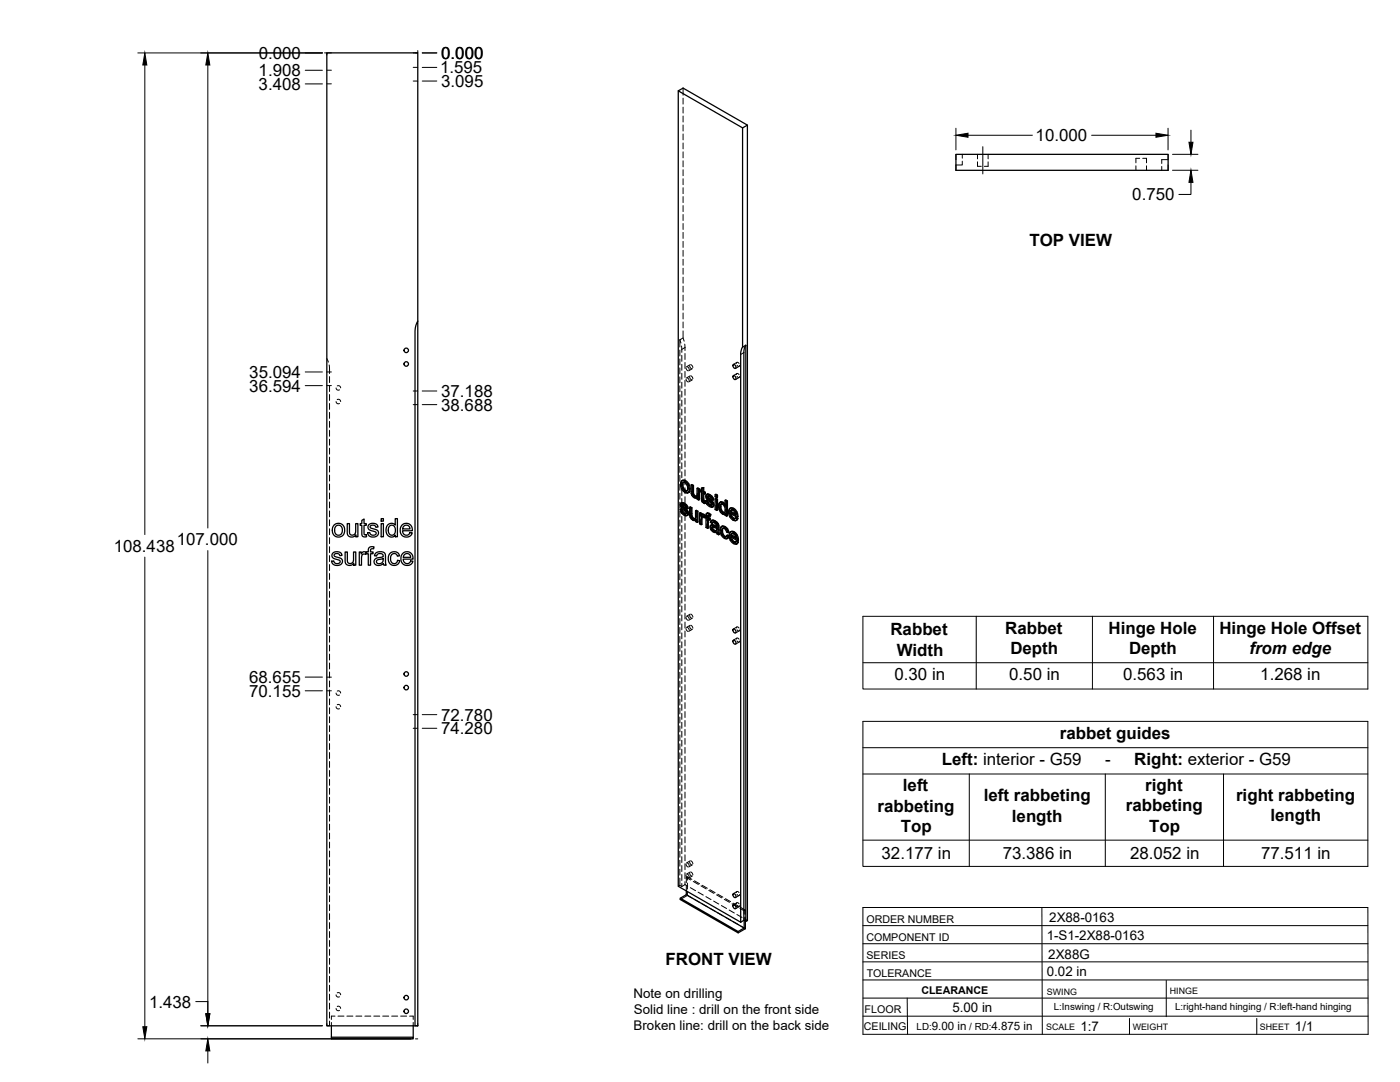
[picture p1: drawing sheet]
<svg xmlns="http://www.w3.org/2000/svg" width="559mm" height="432mm" viewBox="0 0 559 432" stroke-linecap="round" stroke-linejoin="round" font-family="sans-serif">
<!-- layer: Visible -->
<g fill="none" stroke="#000" stroke-width=".51">
<path d="M270.7 36.3l1.9-1.1 25.7 14.7v317.5l-.6 .3M298.3 49.9l-1.9 1.1M381.6 61.6h84.6v6.4h-84.6zM166.8 128.1v281.3h-1.1v-277.2l.4-2.5zM166.8 128.1v-107h-36.3v388.3h35.2M296.4 138.5l-.6 1.3-.2 1.6M296.4 138.5v-87.5l-25.7-14.7v317.4l24.9 14.3M297.7 137.8l-.6 1.3-.2 1.6v226.6l-1.3 .7M297.7 137.8v229.9l-.8-.4M297.7 137.8l-1.3 .7M292.7 149.9a.93 .93 0 0 1 .9 .5 .93 .93 0 0 1-.2 1.1l-.8-.9zM292.7 145.5a.93 .93 0 0 1 .9 .5 .93 .93 0 0 1-.2 1l-.8-.8z"/>
<path d="M295.6 141.5v226.5M272.2 191.8l.9-.2 .6 .2zM272.2 191.8l-.6 1.2 .5 2.2 1.6 1.5h.9l.3-.3M272.3 193.6l.3 1.5M272.6 195.1l.3-.2 .8 .8-.3 .2zM272.8 192.5l-.2 .9M272.9 194.9l-.3-1.5-.3 .2v-.3l.3-.7 .4-.1 .9 .5 .5 1.4-.1 1.4-.4 .2-.5-.1M273.4 192l.9 .9a2.01 2.01 0 0 1 1.1 2.1M273.7 195.7l.5 .2M273.7 191.8l1.3 1.3M274.6 193.3l.5 1.9 .3-.2-.2 1.2M275.1 195.2l-.2 1.2 .3-.2-.6 .5"/>
<path d="M275.8 193.5l.7 .4 .3-.2v3.2M276.5 193.9v3.2l.3-.2 .3 .6M276.5 197.1l.3 .6 .3-.2 .5 .4M276.8 197.7l.4 .4h.9l-.3 .1M276.8 193.7l-.6-.3-.4 .1v3.1l.4 1.2 .7 .7a.97 .97 0 0 0 1.4 .1v.6l.5 .4M277.2 198.1l.6 .1M278.2 194.9l.6 .4 .4-.2v4.3l-.4 .2v-4.3M278.3 198.6l-.2 .2M279.2 195.1l-.6-.4-.4 .2v2.7l-.4 .6M280 195.5l-.5 .1v.6l.5 .3v3.3l.7 .9 .6 .3 .3-.2-.1-.7-.6 .1M280 194.8l.9-.2v1.5M280.6 194.8v1.5l.3-.2 .6 .3"/>
<path d="M280.6 196.3l.6 .3 .3-.2v.6l-.3 .2v-.6M280.6 199.8l.7 .2M280.7 200l.8 .1M280.9 194.6l-.9 .2v1.1l-.5-.3M280.9 197v2.6M281.2 197.2l-.6-.4v2.8l.5 .2M281.6 199.9l.6 .2M282.1 197.3l1.3 .1M282.3 198.3l.6 .5M282.4 198.6l.2 .3a1.16 1.16 0 0 1 1.4 .8l.4 .4M282.4 197.2l-.4 .2M282.5 197.4l.6 .2 .3-.2 .7 .6"/>
<path d="M282.5 199.9l-.6-.2-.3 .2 .5 1.3 .8 .8a1.23 1.23 0 0 0 1.6 .2M282.6 198.9l1.5 1.4 .3-.2 .4 .7M282.6 198v.1M282.7 198.4l-.4-.3 .8 .1 .8 1.2 .6 .2M282.8 197.2l-.9 .3-.2 .8 .4 .9 1.7 1.7v.8M283.1 197.6l.7 .6 .3-.2 .5 .7M283.8 198.2l.5 .7 .3-.2 .3 .8-.4 .1-.2-.7M285.4 199.1l.3-.2 .7 .3-.4 .2zM285.4 197.4l.3-.2 .7 .4-.4 .2zM285.4 199.1v4.2l.6 .4M285.4 197.4v.8l.6 .4M286.4 199.2v4.3l-.4 .2v-4.3"/>
<path d="M286.4 197.6v.8l-.4 .2v-.8M289.4 199.7l.6 .3 .3-.1v5.9l-.3 .2v-6M290.3 199.9l-.6-.4-.3 .2v2.1l-.4-.7M133.5 209.4l1.6-.6 1 .2 .8 .6 .6 1-.1 2.1-1 1.3-1.8 .3-1.4-.8-.5-1.6a2.79 2.79 0 0 1 .8-2.5zM134 210.1l1.1-.5 .6 .1 .7 .6 .2 1.8-.8 1.3-1.1 .2-.8-.7-.3-1.5zM138.6 209h.9v3.7a1.31 1.31 0 0 0 1.7 .7 1.31 1.31 0 0 0 .8-1.6v-2.8h.9v5.2h-.9v-.8a1.86 1.86 0 0 1-2.2 .9 1.86 1.86 0 0 1-1.2-2.1zM144.4 207.7l.9-.6v1.9h.9v.7h-.9v3.3l.3 .4h.6l.1 .8h-1.2l-.6-.6-.1-3.9h-.6v-.7h.6zM147.2 209.5l1-.6h1.3a1.49 1.49 0 0 1 1.4 1.4l-.9 .1a1.17 1.17 0 0 0-1.1-.9 1.17 1.17 0 0 0-1.2 .9l.5 .4 2 .6a1.59 1.59 0 0 1 .7 2 1.59 1.59 0 0 1-1.9 .9l-1.5-.3-.8-1.4 .9-.1 .2 .6 .6 .5 1.5-.2a.82 .82 0 0 0 .1-1.1 .82 .82 0 0 0-1-.3l-1-.3a1.38 1.38 0 0 1-.8-2.2zM152.1 209h.9v5.2h-.9zM152.1 207h.9v1h-.9zM154.7 209.5l1.1-.6a1.86 1.86 0 0 1 2 .7v-2.6h.8v7.2h-.8v-.6a2.16 2.16 0 0 1-2.6 .4 2.16 2.16 0 0 1-1.1-2.4zM155.4 210.1l1.3-.5 1 1v2l-.7 .9h-1.1l-.8-1-.1-1.4z"/>
<path d="M160.4 209.6l1.1-.7h1.4l1 .7 .6 1 .1 1.2h-3.9l.2 1 .8 .7a1.43 1.43 0 0 0 1.9-1l.9 .1-.4 .9-1 .7h-1.6l-1.1-.6-.7-1.7 .2-1.4zM161.2 210l.6-.4 1 .1 .6 .5 .2 .9h-2.9zM271.4 203.3l.6 .2M271.9 200.7l1.3 .1M272 203.5l.4-.2 .2 .9-.3 .1zM272.1 201.7l.1 .3 .3-.2 .3 .4M272.2 202l.3 .4a1.16 1.16 0 0 1 1.4 .8l.4 .3M272.3 200.6l-.5 .2M272.3 204.3l.7 .7h.8M272.4 200.8l.5 .2 .3-.2 .8 .6M272.4 203.3l-.7-.2-.3 .2 .4 1.2 .9 .9a1.24 1.24 0 0 0 1.6 .2M272.5 201.4v.1"/>
<path d="M272.5 202.4l1.4 1.3 .4-.2 .4 .7M272.5 201.8v-.3l-.4 .2 .1-.2 1 .3 .5 1 .7 .3M272.6 204.2l.7 .6M272.7 200.6l-1 .3-.2 .9 .4 .8 1.9 1.8-.2 .7M272.9 201l.8 .6 .3-.2 .5 .7M273 205l.6 .1M273.7 201.6l.5 .7 .3-.2 .2 .8-.3 .2-.2-.8M273.7 205.1h-.1M273.9 203.7l.5 .6 .3-.1 .1 .7M274.4 204.3l.1 .8 .3-.2-.2 .6M274.5 205.1l-.2 .5 .3-.1-.4 .3M275.3 202.4l.6 .4 .3-.2v3.2"/>
<path d="M275.9 202.8v3.2l.3-.2 .3 .6M275.9 206l.3 .6 .3-.2 .5 .4M276.2 206.6l.4 .4h.9l-.3 .2M276.2 202.6l-.6-.3-.3 .1v3.2l.4 1.2 .6 .6a.97 .97 0 0 0 1.4 .1M276.6 207l.6 .2M277.6 203.8l.7 .4 .3-.2v4.3l-.3 .2v-4.3M277.7 207.5v.7l.6 .3M277.7 207.6l-.2 .1M278.6 204l-.7-.4-.3 .2v2.8l-.4 .6M279.2 204.7l.6 .4 .3-.2v.5l.4-.2M279.8 205.1v.6l.7-.5 .4 .1M280 206.4l.2 2.8-.3 .2v-2.2"/>
<path d="M280.1 204.9l-.6-.3-.3 .1v4.3l.7 .4M280.2 205.4l.7-.1 .6 .4M280.3 206.1v.1M280.6 205.4l.6 .5M281.1 206.6l-.9-.5-.2 .3 .3-.2-.1 .8M281.1 206.6l.1-.5v.4l.6 .3v3.7l.6 .4M281.2 200.3l.1 .7M281.3 206.5l-.2 .1M282.2 204.9h.9l.6 .4M282.2 200.1l.3-.2 .3 .8-.3 .2zM282.4 206.6l.7 .4 .4-.2v.6l-.4 .2v-.6M282.5 204.7l-.5 .2"/>
<path d="M282.5 200.9l.7 .6h.8M282.7 207.3v3.4l-.3 .2v-3.8l.7 .5M282.7 205.7v.7M282.8 205.1l.6 .4 .3-.2-.4 .8 .1-.6M282.8 200.7l.7 .7M283.1 204.9l-.6-.2-.5 .3-.2 1.2-.6-.3 .6-.1M283.2 201.5l.6 .2M283.3 206.1a.46 .46 0 0 0-.5-.5 .46 .46 0 0 0-.4 .6v.4l.3-.2 .8 .4M283.9 209.6l.7-.2 1.4 .5M283.9 201.7h-.1M284.1 210.7l.2 .6 .3-.2 .6 .5M284.1 200.3l.4 .6 .3-.1 .2 .7"/>
<path d="M284.2 210.4l-.1 .3 .3-.2 .2 .6M284.2 209.4l-.5 .2M284.3 211.3l.5 .5h1M284.3 210.3l-.1 .1M284.4 207.8l.8 .3 .3-.2 .8 .6M284.4 210.3l.8 .3a.67 .67 0 0 1 .9 .3 .67 .67 0 0 1-.2 .8M284.4 210.3l-.2 .1M284.4 210.3v.2M284.5 200.9l.2 .8 .3-.2-.2 .6M284.6 208.4l-.5 .5 .6-.5 1.2 1a.48 .48 0 0 1 0 .8 .48 .48 0 0 1-.7-.3l-.9-.3M284.6 209.4l-1.1 .4v1l.7 1.1 1 .6a.63 .63 0 0 1 .7 0 .63 .63 0 0 1 .3 .5l.6 .4M284.7 201.7l-.2 .5 .3-.1-.5 .3"/>
<path d="M284.7 207.6l-.8 .2M284.8 211.8h1.1M285.2 208.1l.8 .6 .3-.2 .4 .5M285.5 207.9l-.8-.3-.9 .3-.3 .5 .6 .5M285.9 211.7l-.4 .3M286 208.7l.4 .5 .3-.2 .2 .7M286.4 209.2l.2 .6 .3-.1 .1 2.9M286.6 209.8l.1 3 .3-.2 .2 .6-.4 .2-.1-.6M287.4 202.4l.3 1.4M287.5 200.4h1.2l.6 .6M287.7 201.3h.7l.7 .8 .3 1.1-.2 1.4M287.7 201.3l-.3 1.1 .4-.2 .3 1.4"/>
<path d="M287.7 203.8l.4-.2 .7 .8-.5 .1zM287.8 201.2l-.1 .1M287.8 200.3l-.5 .2M288 201.2l-.2 1M288.1 212l.3 1.4 .3-.2 .7 .8M288.2 210.1l.9 .2 .3-.2 1 1M288.4 213.4l.7 .8h.8M288.4 200.6l.6 .5h.4M288.4 204.6h.8M288.5 209.9l-.6 .3M288.6 210.8l-.2 1M288.7 200.4l-.9-.1-.7 .4-.3 .8 .1 1.4 1.1 1.9 .9 .5 .5-.2v.6l.6 .3"/>
<path d="M288.8 204.4l.4 .1M289.1 210.3l.9 .8a.88 .88 0 0 1 .7 .5 .88 .88 0 0 1-.1 1l-.5-1.3M289.4 210.1l-.9-.2-.7 .4-.4 .9 .1 1.1 .9 2 1 .7h.7M289.4 205.1l-.2 .2M290 213.7l.7 .4M290.6 212.6l-.6-.3-.6-1.2-.9-.3-.3 .4-.1 .8 .3-.2 .3 1.4M290.7 214.1l.3-.1-.2 .5-.7 .5zM291 214l-.6-.5-.7 .8-.6-.1M291.3 202.9h.9a1.88 1.88 0 0 1 1.9 1.3M291.5 212.3h.9a1.88 1.88 0 0 1 1.9 1.2M291.5 204.3l2.1 1.2-.5-1.4-.9-.6-.6 .3-.1 .5 .3-.2 1.7 1M291.7 213.6l2.1 1.2-.6-1.4-.8-.5-.6 .2-.1 .5 .3-.1 1.7 .9"/>
<path d="M291.8 206.1l.8 .9 .8-.1M291.8 205.1l.3 .9M292 203.5l-.2 .6M292 214.4l.3 .9M292 215.5l.8 .8h.8M292.2 212.9l-.2 .6M292.5 203.1l1 .9a1.89 1.89 0 0 1 1 2.1M292.6 207l.6 .1M292.7 212.4l1.1 1a1.96 1.96 0 0 1 .9 2M292.8 216.3l.5 .2M292.9 202.9l-.9-.3-1 .6-.2 1.1 .2 1.4 .7 1.1 1.2 .9h.9l.7-.8M293.1 212.2l-1-.2-.9 .7-.2 1.3 .3 1.2 .7 1.1 1.2 .8h.7l.8-.8"/>
<path d="M293.3 207l-.1 .1M293.5 216.4l-.2 .1M293.6 206.7l.6 .4M293.8 204.3l.4 1.9 .3-.1-.3 .1M293.8 216l.6 .5M293.9 213.7l.5 1.9 .3-.2-.3 .2M294.2 206.4l-2.8-1.5 .4 1.2 .3-.1 .8 .8M294.4 215.8l-2.8-1.6 .4 1.3 .3-.2 .8 .9M294.5 206.9l-.7 .8M294.5 206.9l-.6-.4-.7 .6M294.7 216.3l-.7 .8M294.7 216.3l-.6-.5-.8 .7"/>
<path d="M132.9 220.6l1.3-.4a1.81 1.81 0 0 1 2.3 1.4l-.9 .2a1.21 1.21 0 0 0-1.1-.9 1.21 1.21 0 0 0-1.2 .8l.3 .4 2.3 .7a1.6 1.6 0 0 1 .6 2 1.6 1.6 0 0 1-1.9 .9l-1.7-.5-.6-1.2 .9-.2 .3 .8 .6 .3 1.3-.2a.81 .81 0 0 0 .3-1.1 .81 .81 0 0 0-1.1-.3l-1-.3a1.36 1.36 0 0 1-1.1-1 1.36 1.36 0 0 1 .4-1.4zM137.8 220.3h.8l.1 3.8a1.32 1.32 0 0 0 1.7 .7 1.32 1.32 0 0 0 .7-1.7v-2.8h.9v5.3h-.8v-.8a1.86 1.86 0 0 1-2.2 .8 1.86 1.86 0 0 1-1.2-2.1zM143.4 220.3h.8v.8a1.27 1.27 0 0 1 2-.7l.8-.1v-1.1a1.55 1.55 0 0 1 2.3-1l-.2 .8a.81 .81 0 0 0-.8 0 .81 .81 0 0 0-.4 .8v.5h1v.7h-1v4.6h-.9v-4.6h-.8v-.4l-.3 .7-.8-.2-.6 .5-.2 4h-.9zM149.8 220.9l1.7-.7 1.3 .1 .7 .4 .6 4.9h-.9l-.2-.7-1.2 .7h-1.2l-.8-.4-.4-.7a1.74 1.74 0 0 1 2-2l.6-.1a.8 .8 0 0 0 .9-.8 .8 .8 0 0 0-1.1-.7l-1 .2-.5 .8-.8-.1zM150.5 223.6l2.5-.7a1.59 1.59 0 0 1-.7 1.8 1.59 1.59 0 0 1-1.9-.1zM155.7 220.8l1-.6 1.6 .1 .8 .6 .4 .9-.9 .2a1.47 1.47 0 0 0-2-.9 1.47 1.47 0 0 0-.7 2l.2 1 .6 .7h1.2l.8-1.2 .9 .1-.4 1.1a2.47 2.47 0 0 1-3.3 .4 2.47 2.47 0 0 1-.9-3.1zM160.7 220.9l1.4-.7 1.8 .4a2.83 2.83 0 0 1 1 2.5h-4l.3 1 .8 .8a1.46 1.46 0 0 0 1.9-1l.9 .1-.5 1-1 .6h-1.5l-1.1-.6-.7-1.8 .1-1.1zM161.4 221.3l.7-.3h1l.6 .5 .2 .9h-2.9zM292.7 251a.93 .93 0 0 1 .9 .6 .93 .93 0 0 1-.2 1l-.8-.8zM292.7 255.5a.93 .93 0 0 1 .9 .5 .93 .93 0 0 1-.2 1.1l-.8-.9zM273.9 355.5v1.6l-2.4 1.4v.5l23.1 13.3v-.5l-23.1-13.3M273.9 357.1l23.1 13.3-2.4 1.4"/>
<path d="M292.7 356.6a.93 .93 0 0 1 .9 .6 .93 .93 0 0 1-.2 1l-.8-.8zM292.7 361.1a.93 .93 0 0 1 .9 .5 .93 .93 0 0 1-.2 1.1l-.8-.9zM297 367.4v3M297.5 367.6v3l-2.9 1.7M132.3 409.4v5.2h32.6v-.7h-32.6M164.9 409.4v4.5"/>
<circle cx="162.1" cy="139.8" r=".9"/>
<circle cx="162.1" cy="145.3" r=".9"/>
<circle cx="162.1" cy="274.4" r=".9"/>
<circle cx="162.1" cy="269" r=".9"/>
<circle cx="162.1" cy="398.1" r=".9"/>
<circle cx="162.1" cy="403.6" r=".9"/>
</g>
<!-- layer: Hidden -->
<g fill="none" stroke="#000" stroke-width=".4">
<path d="M272.6 35.2v2.8M272.6 39.2v2.4M272.6 42.8v2.3M272.6 46.3v2.4M272.6 49.9v2.4M272.6 53.5v2.3M272.6 57v2.4M272.6 60.6v2.4M272.6 64.2v2.4M272.6 67.8v2.3M272.6 71.3v2.4M272.6 74.9v2.4"/>
<path d="M272.6 78.5v2.4M384.1 64.3v1.5h-2.5M384.1 61.6v1.5M390.2 64.6v1.8h1.5M390.2 61.6v1.8M394.4 64.6v1.8h-1.5M394.4 61.6v1.8M453.4 66.2v1.8M454.9 63.2h-1.5v1.8M456.1 63.2h1.5v1.8M457.6 66.2v1.8M463.7 66.4v1.6"/>
<path d="M466.2 63.7h-2.5v1.5M272.6 82v2.4M272.6 85.6v2.4M272.6 89.2v2.4M272.6 92.8v2.3M272.6 96.3v2.4M272.6 99.9v2.4M272.6 103.5v2.4M272.6 107v2.4M272.6 110.6v2.4M272.6 114.2v2.4M272.6 117.8v2.3"/>
<path d="M271.4 135.6l.4 1.3M271.4 135.6v2.9M271.4 139.7v2.4M272 138.1l.1 2.5M272.6 132.1v2.8l.5 1.3M272.6 134.9l-1.2 .7M272.6 121.3v2.4M272.6 124.9v2.4M272.6 128.5v2.4M273.3 137.3l.1 2.6M130.5 143.1l.6 1.4M131.4 145.6l.1 3.5"/>
<path d="M131.5 150.3v2.4M131.5 153.9v2.4M131.5 157.4v2.4M134.2 154.8l.4 .8h.9M134.6 159.5h1l.4 .8M134.6 154h.8l.6 .8M271.4 143.3v2.3M271.4 146.8v2.4M271.4 150.4v2.4M271.4 154v2.4M271.4 157.5v2.4M272.1 141.8v2.4"/>
<path d="M272.1 145.4v2.4M272.1 149v2.3M272.1 152.5v2.4M272.1 156.1v2.4M272.1 159.7v2.4M273.4 141.1v2.4M273.4 144.7v2.3M273.4 148.2v2.4M273.4 151.8v2.4M273.4 155.4v2.4M273.4 158.9v2.4M273.8 151.3l.3 .8 .5 .3"/>
<path d="M273.8 146.8l.3 .8 .5 .4M274.3 150.8l.6 .6 .2 .6M274.3 146.3l.6 .6 .2 .6M275.3 150.4l.2 .7 .6 .5M275.3 146l.2 .7 .6 .5M275.4 150l-1.4 .8M275.4 145.5l-1.4 .9M275.7 150l.7 .5 .1 .7M275.7 145.5l.7 .6 .1 .6M276.4 151.6l-1.5 .8M276.4 147.1l-1.5 .9M293.9 149.5l.4-.5 .7 .5"/>
<path d="M293.9 145l.4-.4 .7 .5M294.1 149.1l-1.4 .8M294.1 144.6l-1.4 .9M294.2 150.2l.6 .5 .4-.5M294.2 145.8l.7 .4 .3-.4M295 150.6l-1.4 .9M295 146.2l-1.4 .8M131.5 161v2.4M131.5 164.6v2.4M131.5 168.1v2.4M131.5 171.7v2.4M131.5 175.3v2.4"/>
<path d="M131.5 178.9v2.4M134.2 160.3l.4 .7h.9M271.4 161.1v2.4M271.4 164.7v2.4M271.4 168.3v2.3M271.4 171.9v2.3M271.4 175.4v2.4M271.4 179v2.4M272.1 163.3v2.3M272.1 166.8v2.4M272.1 170.4v2.4M272.1 174v2.4"/>
<path d="M272.1 177.5v2.4M273.4 162.5v2.4M273.4 166.1v2.4M273.4 169.7v2.3M273.4 173.2v2.4M273.4 176.8v2.4M131.5 182.4v2.4M131.5 186v2.4M131.5 189.6v2.4M131.5 193.1v2.4M131.5 196.7v2.4M271.4 182.6v2.3"/>
<path d="M271.4 186.1v2.4M271.4 189.7v2.4M271.4 193.3v2.4M271.4 196.9v2.3M271.9 193.1l.5 1.9-.3 .2M272.1 181.1v2.4M272.1 184.7v2.4M272.1 188.3v2.3M272.1 191.8v2.4M272.1 195.4v2.4M272.1 199v2.4M272.4 195l1.3 1.3-.3 .2"/>
<path d="M272.5 191.6l-.9 1.7M272.8 192.5l-.2 .1M272.9 192.4h.8l-.3 .2M273.4 180.4v2.4M273.4 183.9v2.4M273.4 187.5v2.4M273.4 191.1v2.4M273.4 194.7v2.3M273.4 198.2v2.4M273.7 192.4l.8 .9-.3 .2M273.7 196.3l.9 .3-.3 .2M274.5 195.8l-.3 .1"/>
<path d="M274.5 193.3l.3 1.2-.3 .4M274.8 194.7l-.1 .8-.5 .4M275 196.5l-.4 .1M276.2 193.4v3.3l-.3 .2M276.2 196.7l.2 .7-.3 .1M276.4 197.4l.4 .6-.3 .2M276.8 198l.6 .5-.3 .1M277.4 198.5l.8 .2 .4-.3-.3 .2M278.1 198.1h.1M278.3 198l-.3 .2M278.4 198.6h-.1M278.4 197.8l-.3 .3"/>
<path d="M278.6 194.7l-.1 2.7-.4 .6M278.6 198.4v.7l-.3 .1M278.6 199.1l.6 .3M279.8 196l.5 .3-.3 .2M279.8 195.5v.5l-.3 .2M280 195.5l.3 .2M280.3 196.3l.1 3.4-.4 .2M280.3 194.6v1.1l-.3 .2M280.4 199.7l.2 .5-.3 .1M280.6 196.8l.3-.2v.4M280.9 196.6l.6 .4M281.9 199.7l.5 1.3-.3 .2"/>
<path d="M282 197.8l.2 .7-.4 .2M282.1 197.4l-.4 .6M282.2 198.5l.4 .7-.4 .1M282.3 197.2l-.5 .4M282.4 198.1l.4-.3 .6 .2-.3 .2M282.5 198l.3-.2-.2 .2M282.6 199.2l1.6 1.5-.4 .2M283.4 198l.6 .5-.3 .2M284 198.5l.2 .7-.3 .2M284.2 199.2l.7 .3M285.7 197.2v.9l-.3 .1M285.7 198.9v1.5"/>
<path d="M285.7 198.1l.7 .3M289.7 199.5v2.1l-.3 .2M131.5 200.3v2.4M131.5 203.9v2.3M131.5 207.4v2.4M131.5 211v2.4M131.5 214.6v2.4M131.5 218.2v2.3M271.4 200.4v2.4M271.4 204v2.4M271.4 207.6v2.4M271.4 211.1v2.4"/>
<path d="M271.4 214.7v2.4M271.4 218.3v2.4M271.7 203.1l.5 1.3-.3 .2M271.8 201.3l.2 .6-.3 .2M271.9 200.8l-.4 .6M272 201.9l.4 .7-.3 .2M272.1 200.6l-.5 .4M272.1 202.5v2.4M272.1 206.1v2.4M272.1 209.7v2.4M272.1 213.3v2.3M272.1 216.8v2.4"/>
<path d="M272.2 204.4l1.1 1-.3 .1M272.3 201.4l.3-.1-.1 .1M272.4 202.6l1.6 1.5-.3 .2M272.6 201.3l-.4 .2M272.6 201.3l.7 .1-.4 .2M273.3 201.4l.5 .6-.3 .1M273.3 205.4l.8 .3-.3 .1M273.4 201.8v2.4M273.4 205.4v2.4M273.4 209v2.3M273.4 212.5v2.4M273.4 216.1v2.4"/>
<path d="M273.4 219.7v2.3M273.8 202l.3 .6-.4 .2M274 204.9l-.2 .1M274 204.1l.2 .5-.3 .2M274 204.9l-.3 .2 .3-.2M274.1 202.6l.6 .3M274.2 204.6l-.2 .3M274.5 205.6l-.4 .1M275.6 202.3v3.3l-.3 .2M275.6 205.6l.2 .7-.3 .2M275.8 206.3l.4 .6-.3 .2M276.2 206.9l.6 .5-.3 .2"/>
<path d="M276.8 207.4l.7 .2 .5-.3-.2 .2M277.5 207h.1M277.7 206.9l-.3 .2M277.8 206.7l-.3 .3M277.9 203.6v2.9l-.4 .4M278 207.3v.7l-.3 .2M278 208l.6 .3M279.5 207.3v1.6l-.3 .1M279.5 208.9l.7 .3M279.5 204.6v1.5M280.1 205.4v.1M280.1 206.1l.8-.1-.3 .2"/>
<path d="M280.2 206.1l.3-.2-.2 .2M280.4 205.2l-.6 .5M280.6 200.2l.6 .4-.4 .2M280.9 206l.5 .4M281.2 200.6l.4 .2M281.2 206.1l.3-.1-.1 .4M281.4 206.4l-.1 .1M281.5 205.7v.1M281.5 206.3l.6 .3-.3 .2M281.5 206l-.3 .5M281.5 205.7l-.3 .3M281.8 205.8l.3 .2"/>
<path d="M282.1 209.1v1.2l-.3 .2M282.1 210.3l.6 .4M282.1 206.6v1.3M282.2 205l-.1 1-.3 .2M282.3 204.7l-.4 .4M282.4 201l1.1 1-.3 .1M282.4 207.1l.3-.2v.4M282.5 205.7l.4-.2-.2 .2M282.7 206.9l.8 .5M282.9 205.5l.4 .1-.4 .2M283.3 205.6l.3 .3M283.5 202l.8 .2-.3 .2"/>
<path d="M283.7 210.1l.4 1.1-.4 .2M283.8 208.3l.7 .4M283.9 209.6l-.5 .7M284 209.5l-.5 .3M284.1 211.2l.9 .9-.3 .2M284.1 207.7l-.6 .7M284.1 201.5h-.1M284.2 200.7l.2 .5-.4 .2M284.2 201.5l-.3 .2 .2-.2M284.2 207.6l-.4 .3M284.4 201.2l-.3 .3M284.5 208.4l.3-.1-.2 .1"/>
<path d="M284.5 210.2l.2-.1zM284.5 210.2l-.2 .1M284.6 210.1l-.4 .2M284.6 202.2h-.3M284.7 210.1l1.6 .5-.3 .2M284.8 208.3l.6 .1-.3 .2M285 212.1l.7 .2-.3 .2M285.4 208.4l.8 .7-.4 .2M285.7 212.3h.7l-.4 .1M285.7 201.6v1.6l-.3 .1M285.7 203.2l.7 .3M286 209.9l.3 .1"/>
<path d="M286 211.7l-.3 .2M286.2 209.1l.1 .7-.3 .2M286.3 210.6v.8l-.4 .4 .3-.3M286.3 209.8l-.3 .4M286.4 212.3l.1 .6-.3 .1M286.5 212.9l.7 .3M287.1 201.8l.2 1.3-.3 .2M287.3 200.7l-.2 1.1-.3 .2M287.3 203.1l.6 1.1-.3 .2M287.6 200.4l-.6 .5M287.7 211.4l.5 2-.3 .2M287.9 204.2l.8 .8-.3 .1"/>
<path d="M288 210.3l-.3 1.1-.3 .2M288 201.1h.7l-.3 .2M288 201.1l-.2 .1M288 201.1v.1M288.1 201.1l-.3 .1M288.2 213.4l1.2 1.3-.3 .1M288.2 210l-.6 .5M288.6 210.8l-.2 .1M288.7 210.7l.8 .1-.4 .1M288.7 205l.7 .1 .4-.2-.4 .2M288.7 201.1l.8 .8-.4 .2M289.4 201.1l.3 .5"/>
<path d="M289.4 214.7l1.1 .1M289.5 210.8l.5 .5-.3 .2M289.5 201.9l.3 1.5-.4 .2M289.5 205.1h-.1M289.8 203.4l-.2 .8-.4 .3 .3-.1M289.8 204.9v.6l-.4 .2M289.8 205.5l.5 .3M290 211.3l.3 .8-.3 .2M290 214.1l-.1 .1M290.3 212.1l.6 .3M290.4 213.5l-.7 .8M291.1 204.1l.5 1.9-.3 .2"/>
<path d="M291.3 213.5l.5 1.9-.3 .2M291.4 204.9l.4-.2v.4M291.6 206l1.3 1.4-.3 .2M291.6 202.7l-.8 1.6M291.6 214.2l.4-.2v.4M291.8 204.7l2.7 1.6M291.8 215.4l1.3 1.3-.3 .2M291.8 212.1l-.8 1.6M292 214l2.7 1.6M292 203.5l-.2 .1M292.1 203.4l.8 .1-.4 .1M292.2 212.9h-.2"/>
<path d="M292.3 212.7l.8 .1-.4 .2M292.9 203.5l.7 .8-.3 .2M292.9 207.4l1 .2-.3 .2M293.1 212.8l.7 .9-.3 .2M293.1 216.7l1.1 .3-.4 .2M293.4 206.9h.1M293.5 205.1l.4 .2M293.6 206.9l-.3 .1 .2-.1M293.6 216.3h.1M293.6 204.3l.3 1-.3 .2M293.7 216.3l-.2 .1M293.7 214.4l.4 .3"/>
<path d="M293.8 216.2l-.3 .2M293.8 213.7l.3 1-.3 .1M293.9 206.5l-.4 .4M294.1 215.8l-.4 .5M294.1 207.5l-.2 .1M294.3 216.9l-.1 .1M131.5 221.7v2.4M131.5 225.3v2.4M131.5 228.9v2.3M131.5 232.5v2.3M131.5 236v2.4M131.5 239.6v2.4"/>
<path d="M271.4 221.8v2.4M271.4 225.4v2.4M271.4 229v2.4M271.4 232.6v2.4M271.4 236.1v2.4M271.4 239.7v2.4M272.1 220.4v2.4M272.1 224v2.4M272.1 227.5v2.4M272.1 231.1v2.4M272.1 234.7v2.4M272.1 238.3v2.3"/>
<path d="M273.4 223.2v2.4M273.4 226.8v2.4M273.4 230.4v2.4M273.4 234v2.3M273.4 237.5v2.4M131.5 243.2v2.3M131.5 246.7v2.4M131.5 250.3v2.4M131.5 253.9v2.4M131.5 257.5v2.3M271.4 243.3v2.4M271.4 246.8v2.4"/>
<path d="M271.4 250.4v2.4M271.4 254v2.4M271.4 257.6v2.3M272.1 241.8v2.4M272.1 245.4v2.4M272.1 249v2.4M272.1 252.6v2.3M272.1 256.1v2.4M272.1 259.7v2.4M273.4 241.1v2.4M273.4 244.7v2.4M273.4 248.2v2.4"/>
<path d="M273.4 251.8v2.4M273.4 255.4v2.4M273.4 259v2.3M273.8 250.8l.3 .9 .5 .3M273.8 246.4l.3 .8 .5 .3M274.3 250.4l.6 .5 .2 .6M274.3 245.9l.6 .6 .2 .6M275.3 250l.2 .7 .6 .5M275.3 245.5l.2 .7 .6 .5M275.4 249.6l-1.4 .8M275.4 245.1l-1.4 .9M275.7 249.5l.7 .6 .1 .6"/>
<path d="M275.7 245.1l.7 .6 .1 .6M276.4 251.1l-1.5 .9M276.4 246.7l-1.5 .8M293.9 250.6l.4-.4 .7 .5M293.9 255.1l.4-.5 .7 .5M294.1 250.2l-1.4 .8M294.1 254.7l-1.4 .8M294.2 251.3l.6 .5 .4-.4M294.2 255.8l.6 .5 .4-.5M295 251.8l-1.4 .8M295 256.2l-1.4 .9M131.5 261v2.4"/>
<path d="M131.5 264.6v2.4M131.5 268.2v2.4M131.5 271.7v2.4M131.5 275.3v2.4M131.5 278.9v2.4M134.2 276.6l.4 .8h.9M134.6 275.8h1l.4 .8M271.4 261.1v2.4M271.4 264.7v2.4M271.4 268.3v2.4M271.4 271.9v2.3M271.4 275.4v2.4"/>
<path d="M271.4 279v2.4M272.1 263.3v2.3M272.1 266.8v2.4M272.1 270.4v2.4M272.1 274v2.4M272.1 277.6v2.3M273.4 262.5v2.4M273.4 266.1v2.4M273.4 269.7v2.4M273.4 273.2v2.4M273.4 276.8v2.4M131.5 282.4v2.4"/>
<path d="M131.5 286v2.4M131.5 289.6v2.4M131.5 293.2v2.4M131.5 296.7v2.4M134.2 282l.3 .7 1 .1M134.6 281.2l1 .1 .4 .7M271.4 282.6v2.3M271.4 286.2v2.3M271.4 289.7v2.4M271.4 293.3v2.4M271.4 296.9v2.3M272.1 281.1v2.4"/>
<path d="M272.1 284.7v2.4M272.1 288.3v2.4M272.1 291.8v2.4M272.1 295.4v2.4M272.1 299v2.4M273.4 280.4v2.4M273.4 284v2.3M273.4 287.5v2.4M273.4 291.1v2.4M273.4 294.7v2.4M273.4 298.3v2.3M131.5 300.3v2.4"/>
<path d="M131.5 303.9v2.4M131.5 307.5v2.3M131.5 311v2.4M131.5 314.6v2.4M131.5 318.2v2.3M271.4 300.4v2.4M271.4 304v2.4M271.4 307.6v2.4M271.4 311.2v2.3M271.4 314.7v2.4M271.4 318.3v2.4M272.1 302.6v2.3"/>
<path d="M272.1 306.1v2.4M272.1 309.7v2.4M272.1 313.3v2.4M272.1 316.8v2.4M273.4 301.8v2.4M273.4 305.4v2.4M273.4 309v2.3M273.4 312.5v2.4M273.4 316.1v2.4M273.4 319.7v2.4M131.5 321.8v2.3M131.5 325.3v2.4"/>
<path d="M131.5 328.9v2.4M131.5 332.5v2.3M131.5 336v2.4M131.5 339.6v2.4M271.4 321.9v2.4M271.4 325.4v2.4M271.4 329v2.4M271.4 332.6v2.4M271.4 336.1v2.4M271.4 339.7v2.4M272.1 320.4v2.4M272.1 324v2.4"/>
<path d="M272.1 327.6v2.3M272.1 331.1v2.4M272.1 334.7v2.4M272.1 338.3v2.4M273.4 323.3v2.3M273.4 326.8v2.4M273.4 330.4v2.4M273.4 334v2.4M273.4 337.5v2.4M131.5 343.2v2.4M131.5 346.8v2.3M131.5 350.3v2.4"/>
<path d="M131.5 353.9v2.4M131.5 357.5v2.4M271.4 353.3l.7 .5M271.4 343.3v2.4M271.4 346.9v2.4M271.4 350.4v2.9M271.4 353.3l-.7 .4M272.1 341.9v2.3M272.1 345.4v2.4M272.1 349v2.4M272.1 352.6v1.2M273.4 353l-1.3 .8"/>
<path d="M273.4 341.1v2.4M273.4 344.7v2.4M273.4 348.3v2.3M273.4 351.8v1.2M273.4 353l1.1 .7M273.8 344.8l.3 .9 .5 .3M273.8 349.3l.3 .8 .5 .4M273.9 353.5v2M273.9 350.2l1.8 1M274.3 344.4l.6 .5 .2 .6M274.3 348.8l.6 .6 .2 .6M274.4 351.2v-1.3l-.5 .3v2.1"/>
<path d="M274.4 357.3l-2.9 1.7M274.4 352.4v2.4M274.4 356v1.3M274.4 349.9l1.7 1M274.4 357.3l1.7 1M275.3 344l.2 .7 .6 .5M275.3 348.4l.2 .7 .6 .5M275.4 343.6l-1.4 .8M275.4 348l-1.4 .8M275.5 354.2l2.1 1.3M275.7 343.5l.7 .6 .1 .6M275.7 348l.7 .6 .1 .6"/>
<path d="M276.4 345.1l-1.5 .9M276.4 349.6l-1.5 .8M276.7 351.8l2.1 1.2M277.2 351.5l2 1.2M277.2 358.9l2 1.2M278.6 356l2.1 1.2M279.8 353.5l2.1 1.3M280.3 353.3l2 1.2M281.7 357.8l2.1 1.2M282.9 355.3l2.1 1.2M283.4 355.1l2 1.2M284.8 359.6l2.1 1.2"/>
<path d="M286 357.1l2.1 1.2M286.5 356.8l2 1.2M289.1 358.9l2.1 1.2M289.6 358.6l2 1.2M293.9 356.2l.4-.5 .7 .5M294.1 355.8l-1.4 .8M294.2 356.9l.7 .5 .3-.4M295 357.4l-1.4 .8M131.5 361v2.4M131.5 364.6v2.4M131.5 368.2v2.4M131.5 371.8v2.3"/>
<path d="M131.5 375.3v2.4M131.5 378.9v2.4M280.3 360.7l2 1.2M283.4 362.5l2 1.2M286.5 364.3l2 1.2M287.9 361.4l2.1 1.2M289.6 366.1l2 1.1M291 363.2l2.1 1.2M292.2 360.7l2.1 1.2M292.7 360.4l2 1.2M292.7 367.8l2 1.2M293.9 360.7l.4-.5 .7 .5"/>
<path d="M294.1 365l2.1 1.1M294.1 360.3l-1.4 .8M294.2 361.4l.6 .5 .4-.5M295 361.8l-1.4 .8M295.3 362.5l1.7 1 .5-.3M295.8 362.2l1.7 1M295.8 369.6l1.7 1M297 363.5v1.3M297 366v1.4M297.2 366.7l1.1 .7M297.5 363.2v1.6M297.5 366v1.6"/>
<path d="M131.5 382.5v2.4M131.5 386v2.4M131.5 389.6v2.4M131.5 393.2v2.4M131.5 396.7v2.4M134.2 397l.5 .9 .8-.1M134.6 396.2l1 .1 .4 .7M131.5 400.3v2.4M131.5 403.9v2.4M131.5 407.5v1.9M132.3 408.1v1.3M133.7 405.5h-1.4v1.3"/>
<path d="M134.2 402.5l.4 .7h.9M134.6 401.7h1l.4 .7M134.9 405.5h2.4M138.5 405.5h2.4M142 405.5h2.4M145.6 405.5h2.4M149.2 405.5h2.4M152.8 405.5h2.4M156.3 405.5h2.4M159.9 405.5h2.4M163.5 405.5h1.4v1.3M164.9 408.1v1.3"/>
</g>
<!-- layer: Reference -->
<g fill="none" stroke="#000" stroke-width=".4">
<path d="M129.5 21.1h1v.9M130.5 21.1h1.8M130.5 33.5h1.8M130.5 28h1.8M164.9 21.1h1.9M164.9 32.3h1.9M164.9 26.9h1.9M166.8 20.2v.9h-1M381.6 61.6v2.1M381.6 65.8v2.2M466.2 61.6v2.1M466.2 65.8v2.2"/>
<path d="M130.5 153.9h1.8M130.5 148.4h1.8M164.9 156h1.9M164.9 161.5h1.9M130.5 275.7h1.8M130.5 270.2h1.8M164.9 290.6h1.9M164.9 285.2h1.9M130.5 408.5v.9h.9M165.8 414.6h1M166.8 408.5v.9h-1"/>
</g>
<!-- layer: Visible Narrow -->
<path d="M296.9 140.7l-1.3 .8M276.8 196.1l-.3 .2M280.9 199.2l-.3 .1M283.5 199.3l-.3 .2M273.3 202.7l-.3 .2M276.2 205l-.3 .2M282.7 206l-.3 .2M285.2 209.6l-.3 .2M287 210.4l-.4 .1M287 211.3l-.4 .2" fill="none" stroke="#000" stroke-width=".4"/>
<!-- layer: Hidden Narrow -->
<path d="M273.4 138.7l-1.3 .7M276.2 196l-.4 .2M278.6 197l-.4 .2M280.3 198.8l-.3 .1M273.3 203.5l-.3 .1M275.6 204.9l-.3 .2M277.9 205.9l-.3 .2M282.1 205.6l-.3 .2M283.5 200.1l-.3 .1M285.3 210.3l-.3 .2M286.3 210.9l-.3 .2" fill="none" stroke="#000" stroke-width=".4"/>
<!-- layer: Titleblock -->
<path d="M344.4 362.2h201.6l.1 50.6h-201.7zM344.4 376.6h201.6M344.4 369.4h201.6M415.9 362.2l.1 50.6M344.4 383.9h201.6M344.4 398.3h201.6M344.4 391.1h201.6M362.1 398.3l.1 14.4M465.5 391.3v14.4M344.4 405.5h201.7M450.8 406.4v6.4M501.6 406.4v6.4" fill="none" stroke="#000" stroke-width=".4"/>
<!-- layer: Custom Tables -->
<path d="M344.4 246h201.6v29h-201.6zM389.7 246v29M436 246v29M484.4 246v29M344.4 264.5h201.6M344.4 287.9h201.6v57.9h-201.6zM344.4 298.4h201.6M344.4 308.9h201.6M386.9 308.9v36.9M441.2 308.9v36.9M488.4 308.9v36.9M344.4 335.3h201.6" fill="none" stroke="#000" stroke-width=".4"/>
<!-- layer: FD_Dimensions -->
<g fill="none" stroke="#000" stroke-width=".4">
<path d="M55 21.1h73.7M57.8 26v187.3M83 26v184.7M121.8 33.5h6.9M121.8 28h6.9M168.5 21.1h5.8M168.5 32.3h5.8M168.5 26.9h5.8M381.6 51.2v8.6M386.4 54h25.7M435.7 54h25.7M466.2 51.2v8.6"/>
<path d="M475.4 51.9v4.9M468 61.6h10.2M468 67.9h10.2M475.4 72.8v4.8h-4.9M121.8 153.9h6.9M121.8 148.4h6.9M168.5 156h5.8M168.5 161.5h5.8M83 219.7v184.8M57.8 222.3v187.4M121.8 275.7h6.9M121.8 270.2h6.9"/>
<path d="M168.5 290.6h5.8M168.5 285.2h5.8M78.1 399.7h4.9M55 414.6h109.1M80.2 409.4h48.5M83 419.4v4.8"/>
</g>
<path d="M57.8 21.1l.8 4.9h-1.6zM83 21.1l.8 4.9h-1.7zM381.6 54l4.8-.8v1.6zM461.4 53.2l4.8 .8-4.8 .8zM474.6 56.8h1.6l-.8 4.8zM475.4 67.9l.8 4.9h-1.6zM57 409.7h1.6l-.8 4.9zM82.1 404.5h1.7l-.8 4.9zM83 414.6l.8 4.8h-1.7z" fill="#000" stroke="#000" stroke-width=".4"/>
<!-- layer: Smart Centers -->
<path d="M392.3 58.5v10.9" fill="none" stroke="#000" stroke-width=".4"/>
<g font-size="6.7">
<text x="103.3" y="23.5">0.000</text>
<text x="176.1" y="23.5">0.000</text>
<text x="175.6" y="29.3">1.595</text>
<text x="103.2" y="35.9">3.408</text>
<text x="103.2" y="30.4">1.908</text>
<text x="176.1" y="34.7">3.095</text>
<text x="413.4" y="56.3">10.000</text>
<text x="452" y="80">0.750</text>
<text x="410.9" y="98.2">TOP VIEW</text>
<text x="99.5" y="150.8">35.094</text>
<text x="99.5" y="156.3">36.594</text>
<text x="176.1" y="158.4">37.188</text>
<text x="176.1" y="163.9">38.688</text>
<text x="45.4" y="220.2">108.438</text>
<text x="70.6" y="217.6">107.000</text>
<text x="355.4" y="253.6">Rabbet</text>
<text x="401.2" y="252.9">Rabbet</text>
<text x="442.5" y="252.9">Hinge Hole</text>
<text x="486.7" y="252.9">Hinge Hole Offset</text>
<text x="357.9" y="261.6">Width</text>
<text x="403.3" y="261">Depth</text>
<text x="450.6" y="261">Depth</text>
<text x="498.7" y="261">from edge</text>
<text x="99.4" y="272.6">68.655</text>
<text x="357" y="271.4">0.30 in</text>
<text x="402.8" y="271.4">0.50 in</text>
<text x="448.3" y="271.4">0.563 in</text>
<text x="503" y="271.4">1.268 in</text>
<text x="99.4" y="278">70.155</text>
<text x="176.1" y="287.6">72.780</text>
<text x="176.1" y="293">74.280</text>
<text x="423" y="294.8">rabbet guides</text>
<text x="375.9" y="305.4">Left: interior - G59</text>
<text x="441.1" y="305.4">-</text>
<text x="452.7" y="305.4">Right: exterior - G59</text>
<text x="360.4" y="315.8">left</text>
<text x="457.1" y="315.8">right</text>
<text x="350.3" y="323.9">rabbeting</text>
<text x="392.7" y="319.8">left rabbeting</text>
<text x="449.4" y="323.8">rabbeting</text>
<text x="493.4" y="319.8">right rabbeting</text>
<text x="403.9" y="327.9">length</text>
<text x="507" y="327.8">length</text>
<text x="359.5" y="331.9">Top</text>
<text x="458.6" y="331.9">Top</text>
<text x="351.9" y="342.9">32.177 in</text>
<text x="400.2" y="342.9">73.386 in</text>
<text x="451" y="342.9">28.052 in</text>
<text x="503.4" y="342.9">77.511 in</text>
<text x="265.7" y="385.2">FRONT VIEW</text>
<text x="59.5" y="402.1">1.438</text>
</g>
<g font-size="5.3">
<text x="418.8" y="368">2X88-0163</text>
<text x="417.8" y="375.1">1-S1-2X88-0163</text>
<text x="418.4" y="382.6">2X88G</text>
<text x="417.8" y="389.5">0.02 in</text>
<text x="252.9" y="398.4">Note on drilling</text>
<text x="253" y="404.9">Solid line : drill on the front side</text>
<text x="380.1" y="404">5.00 in</text>
<text x="252.9" y="411.2">Broken line: drill on the back side</text>
<text x="431.3" y="411.5">1:7</text>
<text x="516.9" y="411.5">1/1</text>
</g>
<g font-size="4.6">
<text x="371.9" y="411.2">9.00 in</text>
<text x="395.8" y="411.2">4.875 in</text>
</g>
<g font-size="4.3">
<text x="345.8" y="368.4">ORDER NUMBER</text>
<text x="345.8" y="375.5">COMPONENT ID</text>
<text x="345.8" y="382.7">SERIES</text>
<text x="345.9" y="389.9">TOLERANCE</text>
<text x="367.7" y="396.7">CLEARANCE</text>
<text x="345.1" y="404.3">FLOOR</text>
<text x="344.8" y="411.1">CEILING</text>
</g>
<g font-size="3.9">
<text x="420.6" y="403.1">L:Inswing / R:Outswing</text>
<text x="469" y="403.1">L:right-hand hinging / R:left-hand hinging</text>
<text x="365.9" y="411.2">LD:</text>
<text x="386.9" y="411.2">/ RD:</text>
</g>
<g font-size="3.5">
<text x="417.9" y="397">SWING</text>
<text x="466.9" y="396.9">HINGE</text>
<text x="417.5" y="410.9">SCALE</text>
<text x="452.1" y="410.9">WEIGHT</text>
<text x="502.9" y="410.9">SHEET</text>
</g>
</svg>
